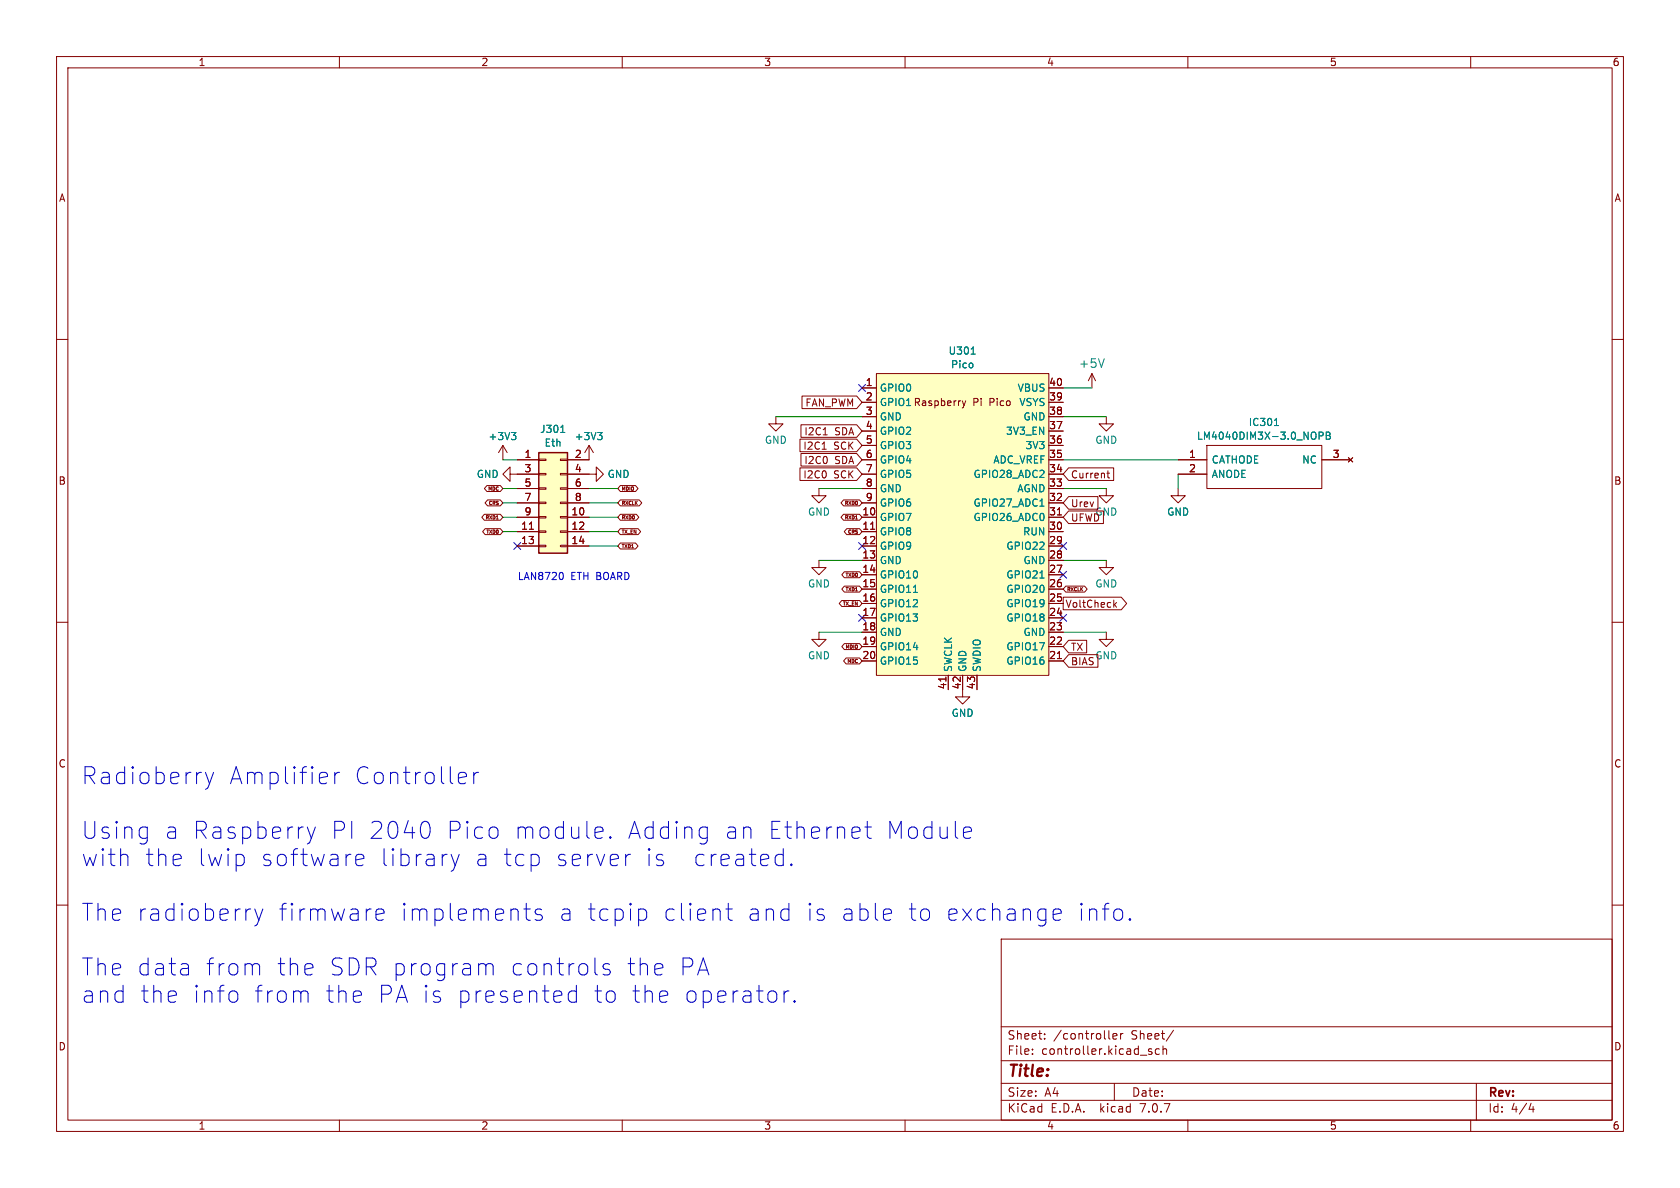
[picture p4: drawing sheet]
<svg xmlns="http://www.w3.org/2000/svg" width="297mm" height="210mm" viewBox="0 0 297 210" stroke-linecap="round" stroke-linejoin="round" font-family="sans-serif">
<g fill="none" stroke="#840000" stroke-width=".18">
<path d="M10 10h277v190h-277zM12 12h273v186h-273zM60 10v2M110 10v2M160 10v2M210 10v2M260 10v2M10 60h2M285 60h2M88.9 78.7l-.8 1.3M88.9 78.7v2.6M88.9 78.7l.8 1.3"/>
<path d="M104.1 78.7v2.6h-3.8M104.1 78.7l-.7 1.3M104.1 78.7l.8 1.3M137.2 73.7v1.2h1.2l-1.2 1.3-1.3-1.3h1.3M141.4 77.6h10l1 1.1-1 1.2h-10zM141.6 75.1h9.8l1 1.1-1 1.1h-9.8zM141.8 70h9.6l1 1.1-1 1.1h-9.6zM145.3 79.4h.8M145.5 76.9h.8M152.4 68.6h2.5M152.4 71.1h2.5M152.4 73.7h2.5"/>
<path d="M152.4 78.7h2.5M152.4 76.2h2.5M154.9 66h30.5v53.4h-30.5zM170.1 70.9l.3 .8M170.4 71.7l-.3 .4M170.7 70.9l-.3 .8M185.4 68.6h2.6M185.4 71.1h2.6M185.4 73.7h2.6M185.4 78.7h2.6M185.4 76.2h2.6M193 66v2.6"/>
<path d="M193 66l-.6 1.3M193 66l.7 1.3M195.6 73.7v1.2h1.2l-1.2 1.3-1.3-1.3h1.3M213.4 78.7h20.3v7.7h-20.3zM85.6 90.9h2.8l.5 .5-.5 .6h-2.8l-.4-.6zM85.8 93.5h2.6l.5 .5-.5 .5h-2.6l-.5-.5zM86.1 85.8h2.3l.5 .6-.5 .5h-2.3l-.5-.5zM86.2 88.4h2.2l.5 .5-.5 .5h-2.2l-.5-.5zM87.7 91.8h.4M90.2 83.8v-1.2l-1.3 1.2 1.3 1.3v-1.3h5M91.4 91.4h3.8M91.4 94h3.8"/>
<path d="M91.4 96.5h3.8M91.4 88.9h3.8M91.4 86.4h3.8M91.4 81.3h3.8M93.6 93.6h.7M95.2 96.4h1.3v.2h-1.3zM95.2 93.9h1.3v.2h-1.3zM95.2 91.3h1.3v.3h-1.3zM95.2 88.8h1.3v.2h-1.3zM95.2 86.2h1.3v.3h-1.3zM95.2 83.7h1.3v.2h-1.3zM95.2 81.2h1.3v.2h-1.3z"/>
<path d="M99.1 96.4h1.2v.2h-1.2zM99.1 93.9h1.2v.2h-1.2zM99.1 91.3h1.2v.3h-1.2zM99.1 88.8h1.2v.2h-1.2zM99.1 86.2h1.2v.3h-1.2zM99.1 83.7h1.2v.2h-1.2zM99.1 81.2h1.2v.2h-1.2zM100.3 83.8h5.1v-1.2l1.3 1.2-1.3 1.3v-1.3M100.3 91.4h3.8M100.3 94h3.8M100.3 96.5h3.8M100.3 88.9h3.8"/>
<path d="M100.3 86.4h3.8M109.7 96h2.7l.4 .5-.4 .5h-2.7l-.5-.5zM109.7 93.5h3.1l.5 .5-.5 .5h-3.1l-.5-.5zM109.7 90.9h2.8l.4 .5-.4 .6h-2.8l-.5-.6zM109.7 85.8h2.7l.4 .6-.4 .5h-2.7l-.5-.5zM109.7 88.4h3.3l.5 .5-.5 .5h-3.3l-.5-.5zM141.4 82.7h10l1 1.1-1 1.1h-10zM141.6 80.2h9.8l1 1.1-1 1.1h-9.8zM144.8 99.1v1.2h1.2l-1.2 1.3-1.3-1.3h1.3M144.8 86.4v1.2h1.2l-1.2 1.3-1.3-1.3h1.3M149.1 90.9h2.8l.5 .5-.5 .6h-2.8l-.4-.6zM149.1 88.4h2.8l.5 .5-.5 .5h-2.8l-.4-.5z"/>
<path d="M149.7 93.5h2.2l.5 .5-.5 .5h-2.2l-.5-.5zM151.2 91.8h.4M152.4 91.4h2.5M152.4 94h2.5M152.4 96.5h2.5M152.4 99.1h2.5M152.4 88.9h2.5M152.4 86.4h2.5M152.4 83.8h2.5M152.4 81.3h2.5M153.9 93.6h.7M185.4 91.4h2.6"/>
<path d="M185.4 94h2.6M185.4 96.5h2.6M185.4 99.1h2.6M185.4 88.9h2.6M185.4 86.4h2.6M185.4 83.8h2.6M185.4 81.3h2.6M186.9 91h.8M188.9 90.3h6.2v2.3h-6.2l-.9-1.2zM188.9 82.7h8v2.2h-8l-.9-1.1zM188.9 87.8h5.2v2.2h-5.2l-.9-1.1zM195.6 99.1v1.2h1.2l-1.2 1.3-1.3-1.3h1.3"/>
<path d="M195.6 86.4v1.2h1.2l-1.2 1.3-1.3-1.3h1.3M195.7 83.6h.5M195.9 83.2v1.1l.3 .2M208.3 86.4v1.2h1.2l-1.2 1.3-1.3-1.3h1.3M208.3 83.8h5.1M208.3 81.3h5.1M233.7 81.3h5.1M238.4 80.9l.7 .8M239.1 80.9l-.7 .8M10 110h2M144.8 111.8v1.2h1.2l-1.2 1.3-1.3-1.3h1.3M148.8 106.2h3.1l.5 .5-.5 .5h-3.1l-.4-.5z"/>
<path d="M149.3 103.6h2.6l.5 .5-.5 .6h-2.6l-.5-.6zM149.3 101.1h2.6l.5 .5-.5 .5h-2.6l-.5-.5zM149.3 113.8h2.6l.5 .5-.5 .5h-2.6l-.5-.5zM149.6 116.3h2.3l.5 .5-.5 .6h-2.3l-.5-.6zM151.2 104.5h.4M152.4 101.6h2.5M152.4 104.1h2.5M152.4 106.7h2.5M152.4 109.2h2.5M152.4 111.8h2.5M152.4 114.3h2.5M152.4 116.8h2.5"/>
<path d="M167.2 119.7v.7M167.6 119.4v2.5M170.2 119.4v3.8h1.2l-1.2 1.3-1.3-1.3h1.3M172.7 119.4v2.5M185.4 101.6h2.6M185.4 104.1h2.6M185.4 106.7h2.6M185.4 109.2h2.6M185.4 111.8h2.6M185.4 114.3h2.6M185.4 116.8h2.6M186.9 116.4h.8"/>
<path d="M188 105.6h10.2l1 1.1-1 1.1h-10.2zM188.4 103.6h3.3l.5 .5-.5 .6h-3.3l-.4-.6zM188.9 115.7h5.2v2.3h-5.2l-.9-1.2zM188.9 113.2h3.2v2.2h-3.2l-.9-1.1zM195.6 111.8v1.2h1.2l-1.2 1.3-1.3-1.3h1.3M197 106.9l.4 .5M197.4 106.5l-.5 .5M285 110h2M10 160h2M285 160h2M177 166h108v32h-108zM60 198v2"/>
<path d="M110 198v2M160 198v2M177 194.5h108M177 191.5h108M177 187.5h108M177 181.5h108M182.5 186.3v.1M182.5 185.5v.1M184.7 183.6v.1M184.7 182.8v.1M196.1 183.6l.1 .1M196.7 183.2l.8-.1-.1-.3-.4-.1-.3 .2 .1 .7h.6"/>
<path d="M197 191.5v3M198.1 182.7v1M198.5 182.7l-.3 .1-.1 .2M203.1 185.8l.5 .2 .1 .2-.2 .2-.5-.1M203.1 185.5h.5M205 185.5l-.5-.1-.3 .3v.4l.2 .2h.6M205.6 185.5l.2-.1 .4 .1v.9M205.6 184.9v1.5M207.5 182.1l-1.3 2M210 198v2M260 198v2M261 191.5v6.5"/>
<path d="M270.7 195l-.4 1.1h.9M271 195.6v1"/>
</g>
<g fill="#ffffc2" stroke="#ffffc2" stroke-width=".18">
<path d="M154.9 66h30.5v53.4h-30.5z"/>
<path d="M95.2 80h5.1v17.8h-5.1z"/>
</g>
<g fill="none" stroke="#008484" stroke-width=".18">
<path d="M90.4 76.5h.8l-.4 .4M91 76.9l.2 .3v.3l-.2 .2M99.1 76.4h.7M105.7 76.5h.7l-.4 .4M106.2 76.9l.2 .3v.3l-.2 .2M171.7 62.6h.7M195.2 63.4l-.5 1.5M225.3 75.2h.7M225.5 74.1l.2-.1v1.2M233.2 77h.6l.1-.2v-.3l-.7-.1v1.3M234.5 76.4h.4l.2 .2-.2 .4 .2 .1 .1 .3-.3 .3h-.4zM234.5 77h.4"/>
<path d="M183.8 89.5h.8M161.5 104.7h.7M183.8 102.2h.8"/>
</g>
<path d="M95.2 80h5.1v17.8h-5.1z" fill="none" stroke="#840000" stroke-width=".25"/>
<g fill="none" stroke="#0000c2" stroke-width=".18">
<path d="M99.3 101.2a.79 .79 0 0 1 0 1.3M36.3 136.5l.7 2M37 138.5l-.2 .7-.5 .3M37.8 136.5l-.8 2M59.2 136.5v2M60 136.5a.77 .77 0 0 0-.8 .6M81.5 136.5h.5l.3 .2 .2 .5-1.5 .3M82.3 138.4l-.3 .1h-.5M83.8 136.5v2M84.6 136.5a.77 .77 0 0 0-.8 .6M42.9 151.2l.3 .4v.9l-.3 .4M54.3 146.2l.7 2"/>
<path d="M55 148.2l-.2 .7M55.8 146.2l-.8 2M62.9 152l1.4-.3-.1-.5-.3-.2h-.6l-.3 .2-.1 .3v1.1l.1 .3 .3 .1h.6l.3-.1M75 145.2a.77 .77 0 0 1 .9 .6 1.76 1.76 0 0 1-.6 2.4h-.3M79.8 151l.7 2M80.5 153l-.3 .7-.4 .3M81.2 151l-.7 2M87.5 146.2l.4 .3 .1 .3v.8l-.2 .5-.3 .1M93 159.7v2.6l.2 .2 .6 .2M94.8 151l.4 .3 .1 .3v.9l-.1 .2-.4 .3M105.6 146.2h.6l.3 .1 .1 .6-1.4 .3M106.5 148.1l-.3 .1h-.6"/>
<path d="M107.9 147.9l.1 .2-.1 .1M107.9 147.9l-.1 .2 .1 .1M107.9 147.9v.3M110.6 151v2M111.5 151a.77 .77 0 0 0-.9 .6M116.9 152l.3 .2 .1 .3-.1 .4-.3 .1M116.9 151l.3 .2M123.9 148.1l.3 .1h.6l.2-.1M123.9 146.3l.3-.1h.6l.2 .1M125 146.2v2.4l-.2 .5M128.8 159.7v2.6l.1 .2 .6 .2M132.6 146.3l.2 .3v1.6"/>
<path d="M137 152.5l.2 .2 .4 .3h.6l.3-.1M138.5 151.2l-.3-.2h-.6l-.4 .3-.2 .3M138.5 150v3M139.5 159.7v3M139.9 152.7l.1 .2-.1 .1M139.9 152.7l-.1 .2 .1 .1M139.9 152.7v.3M151 146.2h.6l.3 .1 .1 .6-1.4 .3M151.9 148.1l-.3 .1h-.6M152.9 146.2h1.1M153.3 145.2v2.6l.2 .3 .5 .1M170.3 147.2l1.5-.3-.2-.6-.3-.1h-.5l-.3 .1-.2 .3v1.2l.2 .3 .3 .1h.5l.3-.1"/>
<path d="M41.5 175.2l.4 .3 .1 .2v.9l-.1 .3-.4 .3M44 160.7h.3M45 160.7l.8 2M45.5 170.3l.3 .2 .1 .3v1.5M45.8 162.7l-.3 .7-.5 .3M46.5 160.7l-.7 2M53.6 175.2l.7 .1 .2 .3v1.6M66.5 161.7l1.4-.3-.1-.6-.3-.1h-.6l-.3 .1-.1 .3v1.2l.1 .2 .3 .2h.6l.3-.2M85 170.3l.8 .2 .1 .3M85.9 170.8l.1-.3 .3-.2 .7 .2 .2 .3v1.5M85.9 170.8v1.5M92.6 160.7h1.2"/>
<path d="M95.8 160.8l-.8-.1-.2 .1-.2 .3 .2 .4 1 .3 .1 .3-.1 .4-.3 .2h-.6l-.3-.2M101.9 175.3l-.3-.1h-.6l-.2 .1-.3 .4v.9l.3 .4 .2 .2h.6l.3-.2M101.9 174.2v3M105.2 169.3v2.6l.1 .3 .3 .1M107.8 170.5l-.8-.2-.2 .2-.2 .3 .2 .4 1 .3 .1 .3-.1 .4-.3 .1h-.6l-.3-.1M108.2 175.2l.4 .3 .2 .2v.9l-.2 .3-.4 .3M112.9 160.8l.3-.1h.6l.4 .3 .1 .3v.8l-.3 .4-.2 .2h-.6l-.3-.2M116.8 170.3l.2 .2 .2 .6-1.4 .2M117 172.2l-.2 .1M117 175.2h.6l.3 .1 .1 .6-1.4 .3M117.9 177l-.3 .2h-.6M128.3 160.7h1.2"/>
<path d="M137.2 175.5l.1 .2v.9l-.1 .3M138.6 160.7h.6l.3 .1M138.6 175.2v2M139.5 162.5l-.3 .2h-.6M139.5 175.2a.77 .77 0 0 0-.9 .5M140.5 176.9l.1 .1-.1 .2M140.5 176.9l-.2 .1 .2 .2M140.5 176.9v.3M145.3 161.7l.3 .1 .2 .3-.2 .4-.3 .2M145.3 160.7l.3 .1M156.3 160.8l.3-.1h.6l.3 .1 .1 .3M156.3 162.5l.3 .2h.6l.3-.2"/>
<path d="M157.6 161.4l-1.4 .3M163.3 160.7a.81 .81 0 0 1 1 .6M164.3 162.1a.81 .81 0 0 1-1 .6M187.6 161.1l-.1-.3-.3-.1h-.6l-.3 .1-.1 .3v1.2l.1 .2 .3 .2h.6l.3-.2M187.6 161.4l-1.4 .3M197.5 160.7a.81 .81 0 0 1 1 .6v.8a.81 .81 0 0 1-1 .6M199.8 162.4l.1 .1-.1 .2M199.8 162.4l-.2 .1 .2 .2M199.8 162.4v.3"/>
</g>
<g fill="none" stroke="#008400" stroke-width=".18">
<path d="M137.2 73.7h15.2M188 73.7h7.6M188 68.6h5M88.9 94h2.5M88.9 91.4h2.5M88.9 86.4h2.5M88.9 81.3h2.5M88.9 88.9h2.5M104.1 96.5h5.1M104.1 94h5.1M104.1 91.4h5.1M104.1 86.4h5.1"/>
<path d="M104.1 88.9h5.1M144.8 86.4h7.6M144.8 99.1h7.6M188 86.4h7.6M188 99.1h7.6M188 81.3h20.3M208.3 83.8v2.6M144.8 111.8h7.6M188 111.8h7.6"/>
</g>
<g fill="none" stroke="#000084" stroke-width=".18">
<path d="M151.8 68l1.2 1.2M153 68l-1.2 1.2M90.8 95.9l1.2 1.2M92 95.9l-1.2 1.2M151.8 95.9l1.2 1.2M153 95.9l-1.2 1.2M187.4 95.9l1.2 1.2M188.6 95.9l-1.2 1.2M151.8 108.6l1.2 1.2M153 108.6l-1.2 1.2M187.4 101l1.2 1.2M187.4 108.6l1.2 1.2"/>
<path d="M188.6 101l-1.2 1.2M188.6 108.6l-1.2 1.2"/>
</g>
<g font-size="4.2" fill="#0000c2">
<text x="14.2" y="138.9">Radioberry</text>
<text x="40.2" y="138.9">Amplifier</text>
<text x="62.2" y="138.9">Controller</text>
<text x="14.2" y="148.6">Using</text>
<text x="28.8" y="148.6">a Raspberry</text>
<text x="57.9" y="148.6">PI 2040</text>
<text x="78.1" y="148.6">Pico</text>
<text x="89.9" y="148.6">module.</text>
<text x="109.8" y="148.6">Adding</text>
<text x="126.8" y="148.6">an</text>
<text x="134.4" y="148.6">Ethernet</text>
<text x="155.1" y="148.6">Module</text>
<text x="14.2" y="153.4">with</text>
<text x="25.4" y="153.4">the</text>
<text x="34.5" y="153.4">lwip</text>
<text x="45.5" y="153.4">software</text>
<text x="66.5" y="153.4">library</text>
<text x="83.1" y="153.4">a tcp</text>
<text x="97.1" y="153.4">server</text>
<text x="112.8" y="153.4">is</text>
<text x="120.9" y="153.4">created.</text>
<text x="14.2" y="163.1">The radioberry</text>
<text x="48.8" y="163.1">firmware</text>
<text x="70.2" y="163.1">implements</text>
<text x="98.1" y="163.1">a tcpip</text>
<text x="116.2" y="163.1">client</text>
<text x="130.9" y="163.1">and</text>
<text x="141.2" y="163.1">is</text>
<text x="147.2" y="163.1">able</text>
<text x="158.9" y="163.1">to</text>
<text x="165.5" y="163.1">exchange</text>
<text x="188.7" y="163.1">info.</text>
<text x="14.2" y="172.7">The data</text>
<text x="35.9" y="172.7">from</text>
<text x="48.4" y="172.7">the</text>
<text x="57.5" y="172.7">SDR program</text>
<text x="89.2" y="172.7">controls</text>
<text x="109.7" y="172.7">the</text>
<text x="118.8" y="172.7">PA</text>
<text x="14.2" y="177.6">and</text>
<text x="24.5" y="177.6">the</text>
<text x="33.7" y="177.6">info</text>
<text x="44.4" y="177.6">from</text>
<text x="56.8" y="177.6">the</text>
<text x="65.9" y="177.6">PA is</text>
<text x="79.7" y="177.6">presented</text>
<text x="103.7" y="177.6">to</text>
<text x="110.2" y="177.6">the</text>
<text x="119.4" y="177.6">operator.</text>
</g>
<text font-size="2.8" fill="#840000" x="178" y="190.9">Title:</text>
<text font-size="2.1" fill="#008484" x="190.6" y="65.2">+5V</text>
<g font-size="2.1" fill="#840000">
<text x="178" y="184">Sheet:</text>
<text x="186.2" y="184">/controller</text>
<text x="200" y="184">Sheet/</text>
<text x="178" y="186.7">File:</text>
<text x="184.1" y="186.7">controller.kicad_sch</text>
<text x="178" y="196.9">KiCad</text>
<text x="178" y="194.1">Size:</text>
<text x="184.7" y="194.1">A4</text>
<text x="185.7" y="196.9">E.D.A.</text>
<text x="194.6" y="196.9">kicad</text>
<text x="200" y="194.1">Date:</text>
<text x="201.8" y="196.9">7.0.7</text>
<text x="263" y="194.3">Rev:</text>
<text x="263" y="196.9">Id:</text>
<text x="267.1" y="196.9">4/4</text>
</g>
<g font-size="1.8" fill="#840000">
<text x="35" y="11.9">1</text>
<text x="85" y="11.9">2</text>
<text x="135" y="11.9">3</text>
<text x="185" y="11.9">4</text>
<text x="235" y="11.9">5</text>
<text x="285" y="11.9">6</text>
<text x="10.3" y="35.9">A</text>
<text x="285.3" y="35.9">A</text>
<text x="153" y="68.3">1</text>
<text x="153" y="70.9">2</text>
<text x="155.4" y="72">GPIO1 Raspberry</text>
<text x="172" y="72">Pi</text>
<text x="175" y="72">Pico</text>
<text x="185.4" y="70.9">39</text>
<text x="185.4" y="68.3">40</text>
<text x="142.1" y="77.2">I2C1</text>
<text x="142.3" y="72.1">FAN_PWM</text>
<text x="147.6" y="77.2">SDA</text>
<text x="153" y="73.4">3</text>
<text x="153" y="75.9">4</text>
<text x="185.4" y="75.9">37</text>
<text x="185.4" y="73.4">38</text>
<text x="92.6" y="81">1</text>
<text x="92.6" y="83.6">3</text>
<text x="101.5" y="81">2</text>
<text x="101.5" y="83.6">4</text>
<text x="141.9" y="79.7">I2C1</text>
<text x="142.1" y="82.2">I2C0</text>
<text x="147.4" y="79.7">SCK</text>
<text x="147.6" y="82.2">SDA</text>
<text x="153" y="78.5">5</text>
<text x="153" y="81">6</text>
<text x="153" y="83.6">7</text>
<text x="185.4" y="83.6">34</text>
<text x="185.4" y="81">35</text>
<text x="185.4" y="78.5">36</text>
<text x="210.1" y="81">1</text>
<text x="210.1" y="83.6">2</text>
<text x="235.5" y="81">3</text>
<text x="10.3" y="85.9">B</text>
<text x="92.6" y="86.1">5</text>
<text x="92.6" y="88.6">7</text>
<text x="101.5" y="86.1">6</text>
<text x="101.5" y="88.6">8</text>
<text x="141.9" y="84.8">I2C0</text>
<text x="147.4" y="84.8">SCK</text>
<text x="153" y="86.1">8</text>
<text x="153" y="88.6">9</text>
<text x="185.4" y="88.6">32</text>
<text x="185.4" y="86.1">33</text>
<text x="189.2" y="84.8">Current</text>
<text x="189.2" y="89.9">Urev</text>
<text x="285.3" y="85.9">B</text>
<text x="92" y="93.7">11</text>
<text x="92.6" y="91.2">9</text>
<text x="100.9" y="91.2">10</text>
<text x="100.9" y="93.7">12</text>
<text x="152.4" y="91.2">10</text>
<text x="152.4" y="93.7">11</text>
<text x="185.4" y="93.7">30</text>
<text x="185.4" y="91.2">31</text>
<text x="189.2" y="92.4">UFWD</text>
<text x="193.5" y="91.4">GND</text>
<text x="92" y="96.3">13</text>
<text x="100.9" y="96.3">14</text>
<text x="152.4" y="96.3">12</text>
<text x="152.4" y="98.8">13</text>
<text x="152.4" y="101.3">14</text>
<text x="185.4" y="101.3">27</text>
<text x="185.4" y="98.8">28</text>
<text x="185.4" y="96.3">29</text>
<text x="152.4" y="103.9">15</text>
<text x="152.4" y="106.4">16</text>
<text x="185.4" y="106.4">25</text>
<text x="185.4" y="103.9">26</text>
<text x="188.3" y="107.6">VoltCheck</text>
<text x="152.4" y="109">17</text>
<text x="152.4" y="111.5">18</text>
<text x="185.4" y="111.5">23</text>
<text x="185.4" y="109">24</text>
<text x="152.4" y="114">19</text>
<text x="152.4" y="116.6">20</text>
<text x="185.4" y="116.6">21</text>
<text x="185.4" y="114">22</text>
<text x="189.2" y="117.8">BIAS</text>
<text x="189.2" y="115.3">TX</text>
<text x="193.5" y="116.8">GND</text>
<text x="167.4" y="122" transform="rotate(-90 167.4 122)">41</text>
<text x="169.9" y="122" transform="rotate(-90 169.9 122)">42</text>
<text x="172.5" y="122" transform="rotate(-90 172.5 122)">43</text>
<text x="10.3" y="135.9">C</text>
<text x="285.3" y="135.9">C</text>
<text x="10.3" y="185.9">D</text>
<text x="285.3" y="185.9">D</text>
<text x="35" y="199.9">1</text>
<text x="85" y="199.9">2</text>
<text x="135" y="199.9">3</text>
<text x="185" y="199.9">4</text>
<text x="235" y="199.9">5</text>
<text x="285" y="199.9">6</text>
</g>
<g font-size="1.8" fill="#008484">
<text x="167.6" y="62.9">U301</text>
<text x="168" y="65.3">Pico</text>
<text x="155.4" y="69.4">GPIO0</text>
<text x="155.4" y="72">GPIO1</text>
<text x="179.8" y="69.4">VBUS</text>
<text x="180.1" y="72">VSYS</text>
<text x="95.4" y="76.7">J301</text>
<text x="155.4" y="74.5">GND</text>
<text x="155.4" y="77.1">GPIO2</text>
<text x="177.8" y="77.1">3V3_EN</text>
<text x="180.8" y="74.5">GND</text>
<text x="211.5" y="77.9">LM4040DIM3X-3.0_NOPB</text>
<text x="220.7" y="75.5">IC301</text>
<text x="86.3" y="78">+3V3</text>
<text x="96.2" y="79.2">Eth</text>
<text x="101.5" y="78">+3V3</text>
<text x="135.1" y="78.7">GND</text>
<text x="155.4" y="79.6">GPIO3</text>
<text x="155.4" y="82.1">GPIO4</text>
<text x="175.5" y="82.1">ADC_VREF</text>
<text x="181.2" y="79.6">3V3</text>
<text x="193.5" y="78.7">GND</text>
<text x="214.1" y="82.1">CATHODE</text>
<text x="230.1" y="82.1">NC</text>
<text x="84.2" y="84.7">GND</text>
<text x="107.3" y="84.7">GND</text>
<text x="155.4" y="84.7">GPIO5</text>
<text x="155.4" y="87.2">GND</text>
<text x="155.4" y="89.8">GPIO6</text>
<text x="172" y="89.8">GPIO27_ADC1</text>
<text x="172" y="84.7">GPIO28_ADC2</text>
<text x="179.7" y="87.2">AGND</text>
<text x="214.1" y="84.7">ANODE</text>
<text x="142.7" y="91.4">GND</text>
<text x="155.4" y="92.3">GPIO7</text>
<text x="155.4" y="94.8">GPIO8</text>
<text x="172" y="92.3">GPIO26_ADC0</text>
<text x="180.8" y="94.8">RUN</text>
<text x="206.2" y="91.4">GND</text>
<text x="155.4" y="97.4">GPIO9</text>
<text x="155.4" y="99.9">GND</text>
<text x="177.8" y="97.4">GPIO22</text>
<text x="180.8" y="99.9">GND</text>
<text x="142.7" y="104.1">GND</text>
<text x="155.4" y="102.5">GPIO10</text>
<text x="155.4" y="105">GPIO11</text>
<text x="155.4" y="107.5">GPIO12</text>
<text x="177.8" y="107.5">GPIO19</text>
<text x="177.8" y="105">GPIO20</text>
<text x="177.8" y="102.5">GPIO21</text>
<text x="193.5" y="104.1">GND</text>
<text x="155.4" y="110.1">GPIO13</text>
<text x="155.4" y="112.6">GND</text>
<text x="177.8" y="110.1">GPIO18</text>
<text x="180.8" y="112.6">GND</text>
<text x="142.7" y="116.8">GND</text>
<text x="155.4" y="115.2">GPIO14</text>
<text x="155.4" y="117.7">GPIO15</text>
<text x="168.5" y="118.9" transform="rotate(-90 168.5 118.9)">SWCLK</text>
<text x="171" y="118.9" transform="rotate(-90 171 118.9)">GND</text>
<text x="173.6" y="118.9" transform="rotate(-90 173.6 118.9)">SWDIO</text>
<text x="177.8" y="117.7">GPIO16</text>
<text x="177.8" y="115.2">GPIO17</text>
<text x="168.1" y="126.9">GND</text>
</g>
<g font-size="1.8" fill="#0000c2">
<text x="91.4" y="102.6">LAN8720</text>
<text x="100.9" y="102.6">ETH BOARD</text>
</g>
<g font-size=".8" fill="#840000">
<text x="86.1" y="86.9">MDC</text>
<text x="86.2" y="89.5">CRS</text>
<text x="109.8" y="86.9">MDIO</text>
<text x="109.8" y="89.5">RXCLK</text>
<text x="149.1" y="89.5">RXD0</text>
<text x="85.6" y="92">RXD1</text>
<text x="85.8" y="94.6">TXD0</text>
<text x="109.8" y="94.6">TX_EN</text>
<text x="109.8" y="92">RXD0</text>
<text x="149.1" y="92">RXD1</text>
<text x="149.7" y="94.6">CRS</text>
<text x="109.8" y="97.1">TXD1</text>
<text x="148.8" y="107.3">TX_EN</text>
<text x="149.3" y="104.7">TXD1</text>
<text x="149.3" y="102.2">TXD0</text>
<text x="188.6" y="104.7">RXCLK</text>
<text x="149.3" y="114.9">MDIO</text>
<text x="149.6" y="117.4">MDC</text>
</g>
</svg>
